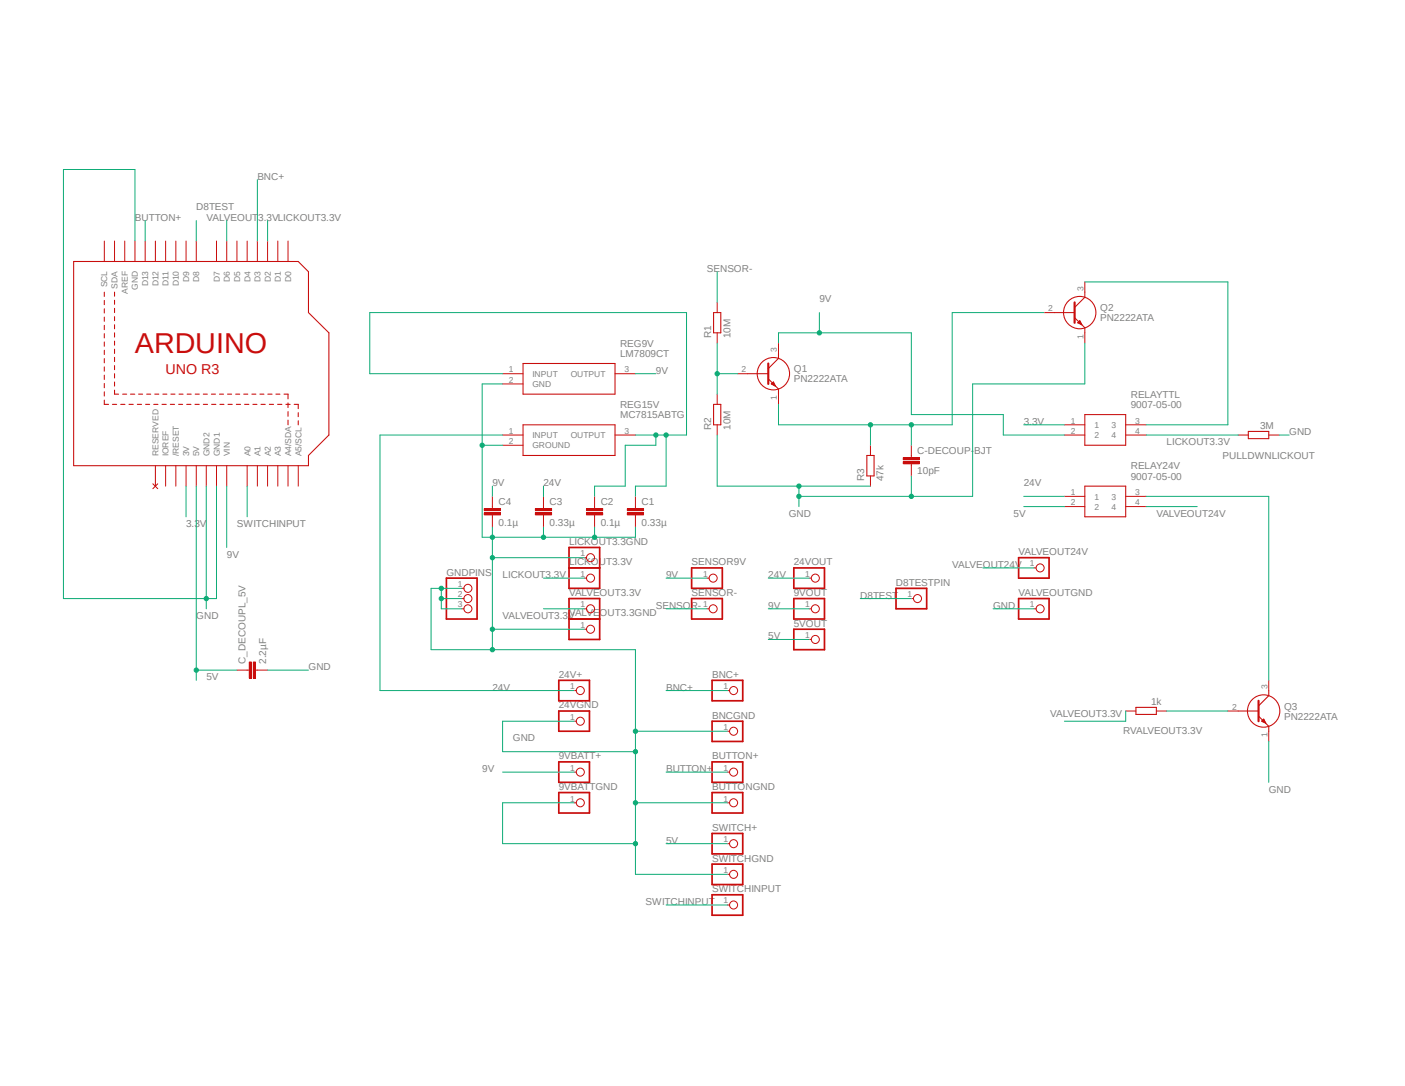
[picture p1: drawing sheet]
<svg xmlns="http://www.w3.org/2000/svg" width="279mm" height="216mm" viewBox="0 0 279 216" stroke-linecap="round" stroke-linejoin="round" font-family="sans-serif">
<path d="M12.5 33.6l254.4 148.6M266.9 33.6l-254.4 148.6" fill="none" stroke="#fff" stroke-width=".2"/>
<g fill="none" stroke="#c90d0c" stroke-width=".42">
<path d="M152.8 72.3v4M213.7 60.1v4.1M179.6 92h3.2M179.6 91.2h3.2M96.3 101.3h3.2M96.3 102.2h3.2M106.5 101.3h3.2M106.5 102.2h3.2M116.6 101.3h3.2M116.6 102.2h3.2M124.8 101.3h3.2M124.8 102.2h3.2"/>
<path d="M49.8 131.6v3.2M50.6 131.6v3.2M250.3 139.3v4.1"/>
</g>
<g fill="none" stroke="#c90d0c" stroke-width=".21">
<path d="M14.6 52h44.7l2 2v8.1l4.1 4.1v20.3l-4.1 4.1v2h-46.7zM20.7 58.1v.8M20.7 59.7v.9M22.8 58.1v.8M22.8 59.7v.8M215.7 58.1v1l-2 2M20.7 61.4v.8M20.7 63v.9M20.7 64.7v.8M20.7 66.3v.9M20.7 68v.8M20.7 69.6v.9"/>
<path d="M20.7 71.3v.8M20.7 72.9v.9M20.7 74.6v.8M20.7 76.2v.9M20.7 77.9v.8M20.7 79.5v.9h.9M22.8 77.6v.8h.8M22.8 61.3v.8M22.8 62.9v.9M22.8 64.6v.8M22.8 66.2v.8M22.8 67.8v.8"/>
<path d="M22.8 69.4v.9M22.8 71v.9M22.8 72.7v.8M22.8 74.3v.8M22.8 75.9v.9M24.4 78.4h.8M26 78.4h.8M27.6 78.4h.8M29.2 78.4h.8M30.8 78.4h.8M32.4 78.4h.8M34 78.4h.8"/>
<path d="M35.6 78.4h.8M37.2 78.4h.8M38.8 78.4h.8M40.4 78.4h.8M42 78.4h.8M43.6 78.4h.8M45.3 78.4h.8M46.9 78.4h.8M48.5 78.4h.8M50.1 78.4h.8M51.7 78.4h.8M53.3 78.4h.8"/>
<path d="M54.9 78.4h.8M56.5 78.4h.8v.9M104 72.3h18.3v6.1h-18.3zM141.9 62.1h1.4v4.1h-1.4zM148.7 74.3h4.1M152.8 75.3l2 2v1.1M153.4 76.3l.4-.4 .4 .9zM153.4 76.3h.6M153.6 76.5h.5M153.6 76.2h.3M153.7 76h.1M153.8 76.6h.3"/>
<path d="M154.1 76.7h.1M154.8 70.2v1l-2 2.1M209.6 62.1h4.1M213.7 63.2l2 2v1M214.3 64.1h.6M214.5 64h.4M214.6 64.3h.4M214.6 63.9h.2M214.7 63.8l.4 .8-.8-.4zM214.9 64.4h.2M22.4 80.4h.8M24 80.4h.8"/>
<path d="M25.7 80.4h.8M27.3 80.4h.9M29 80.4h.8M30.6 80.4h.8M32.2 80.4h.9M33.9 80.4h.8M35.5 80.4h.8M37.1 80.4h.9M38.8 80.4h.8M40.4 80.4h.9M42.1 80.4h.8M43.7 80.4h.8"/>
<path d="M45.3 80.4h.9M47 80.4h.8M48.6 80.4h.9M50.3 80.4h.8M51.9 80.4h.8M53.6 80.4h.8M55.2 80.4h.8M56.9 80.4h.8M57.3 80.1v.9M57.3 81.8v1M57.3 83.5v1M58.5 80.4h.8v.8"/>
<path d="M59.3 82v.8M59.3 83.7v.8M104 84.5h18.3v6.1h-18.3zM141.9 80.4h1.4v4.1h-1.4zM172.4 90.6h1.4v4h-1.4zM215.7 82.4h8.2v6.1h-8.2zM215.7 96.6h8.2v6.1h-8.2zM248.2 85.8h4.1v1.4h-4.1zM252.3 137.3v1l-2 2M225.9 140.6h4.1v1.4h-4.1zM246.2 141.4h4.1M250.3 142.4l2 2v1"/>
<path d="M251 143.3h.5M251.1 143.5h.4M251.1 143.2h.3M251.2 143h.1M251.3 143l.4 .8-.8-.4zM251.3 143.6h.3M251.6 143.7h.1"/>
<circle cx="153.8" cy="74.3" r="3.2"/>
<circle cx="214.7" cy="62.1" r="3.2"/>
<circle cx="251.3" cy="141.4" r="3.2"/>
</g>
<g fill="none" stroke="#c90d0c" stroke-width=".2">
<path d="M20.7 47.9v4.1M22.8 47.9v4.1M24.8 47.9v4.1M26.8 47.9v4.1M28.9 47.9v4.1M30.9 47.9v4.1M32.9 47.9v4.1M35 47.9v4.1M37 47.9v4.1M39 47.9v4.1M43.1 47.9v4.1M45.1 47.9v4.1"/>
<path d="M47.1 47.9v4.1M49.1 47.9v4.1M51.2 47.9v4.1M53.2 47.9v4.1M55.2 47.9v4.1M57.3 47.9v4.1M215.7 56v2.1M99.9 74.3h4.1M99.9 76.3h4.1M122.3 74.3h4.1M142.6 60.1v2M142.6 66.2v2"/>
<path d="M142.6 78.4v2M146.7 74.3h2M154.8 68.2v2M154.8 78.4v2M207.6 62.1h2M215.7 66.2v2M30.4 96.2l1 1M30.9 92.6v4M31.4 96.2l-1 1M32.9 92.6v4M35 92.6v4M37 92.6v4"/>
<path d="M39 92.6v4M41 92.6v4M43.1 92.6v4M45.1 92.6v4M49.1 92.6v4M51.2 92.6v4M53.2 92.6v4M55.2 92.6v4M57.3 92.6v4M59.3 92.6v4M97.9 98.7v2.4M99.9 86.5h4.1"/>
<path d="M99.9 88.5h4.1M108.1 98.7v2.4M118.2 98.7v2.4M122.3 86.5h4.1M126.4 98.7v2.4M142.6 84.5v2M173.1 88.5v2.1M173.1 94.6v2M179.6 91.8h3.2v.4h-3.2zM179.6 91h3.2v.4h-3.2zM181.2 88.5v2.5M181.2 92.2v2.4"/>
<path d="M211.7 84.5h4M211.7 86.5h4M211.7 98.7h4M223.9 84.5h4M223.9 86.5h4M223.9 98.7h4M246.2 86.5h2M252.3 86.5h2M91.8 119h.5M91.8 117h.5M96.3 101.1h3.2v.4h-3.2zM96.3 101.9h3.2v.5h-3.2z"/>
<path d="M97.9 102.3v2.5M106.5 101.1h3.2v.4h-3.2zM106.5 101.9h3.2v.5h-3.2zM108.1 102.3v2.5M116.2 114.9h.5M116.2 110.9h.5M116.6 101.1h3.2v.4h-3.2zM116.6 101.9h3.2v.5h-3.2zM118.2 102.3v2.5M124.8 101.1h3.2v.4h-3.2zM124.8 101.9h3.2v.5h-3.2zM126.4 102.3v2.5"/>
<path d="M140.6 114.9h.4M160.9 114.9h.4M181.2 119h.5M205.6 112.9h.4M211.7 100.7h4M223.9 100.7h4M47.1 133.2h2.5M49.6 131.6h.4v3.2h-.4zM50.4 131.6h.4v3.2h-.4zM50.8 133.2h2.4M91.8 121h.5M114.2 137.3h.4"/>
<path d="M116.2 121h.5M116.2 125.1h.5M140.6 121h.4M144.7 137.3h.4M160.9 121h.4M160.9 127.1h.4M205.6 121h.4M252.3 135.3v2M114.2 143.4h.4M114.2 153.5h.4M114.2 159.6h.4M144.7 153.5h.4"/>
<path d="M144.7 159.6h.4M144.7 145.4h.4M223.9 141.4h2M230 141.4h2M244.2 141.4h2M252.3 145.4v2M144.7 167.7h.4M144.7 173.8h.4M144.7 179.9h.4"/>
<circle cx="93.1" cy="117" r=".8"/>
<circle cx="93.1" cy="119" r=".8"/>
<circle cx="117.4" cy="114.9" r=".8"/>
<circle cx="117.4" cy="110.9" r=".8"/>
<circle cx="141.8" cy="114.9" r=".8"/>
<circle cx="162.1" cy="114.9" r=".8"/>
<circle cx="182.5" cy="119" r=".8"/>
<circle cx="206.8" cy="112.9" r=".8"/>
<circle cx="93.1" cy="121" r=".8"/>
<circle cx="115.4" cy="137.3" r=".8"/>
<circle cx="117.4" cy="125.1" r=".8"/>
<circle cx="117.4" cy="121" r=".8"/>
<circle cx="141.8" cy="121" r=".8"/>
<circle cx="145.9" cy="137.3" r=".8"/>
<circle cx="162.1" cy="121" r=".8"/>
<circle cx="162.1" cy="127.1" r=".8"/>
<circle cx="206.8" cy="121" r=".8"/>
<circle cx="115.4" cy="159.6" r=".8"/>
<circle cx="115.4" cy="143.4" r=".8"/>
<circle cx="115.4" cy="153.5" r=".8"/>
<circle cx="145.9" cy="153.5" r=".8"/>
<circle cx="145.9" cy="145.4" r=".8"/>
<circle cx="145.9" cy="159.6" r=".8"/>
<circle cx="145.9" cy="167.7" r=".8"/>
<circle cx="145.9" cy="173.8" r=".8"/>
<circle cx="145.9" cy="179.9" r=".8"/>
</g>
<g fill="none" stroke="#c90d0c" stroke-width=".34">
<path d="M88.8 114.9h6.1v8.2h-6.1zM113.2 108.8h6.1v8.2h-6.1zM113.2 119h6.1v8.1h-6.1zM113.2 112.9h6.1M137.5 112.9h6.1v4.1h-6.1zM137.5 119h6.1v4.1h-6.1zM157.9 112.9h6.1v4.1h-6.1zM157.9 119h6.1v4.1h-6.1zM178.2 117h6.1v4h-6.1zM202.6 119h6v4.1h-6zM202.6 110.9h6v4h-6zM111.1 135.3h6.1v4h-6.1z"/>
<path d="M113.2 123.1h6.1M141.6 135.3h6.1v4h-6.1zM157.9 125.1h6.1v4.1h-6.1zM111.1 141.4h6.1v4h-6.1zM111.1 151.5h6.1v4h-6.1zM111.1 157.6h6.1v4h-6.1zM141.6 151.5h6.1v4h-6.1zM141.6 157.6h6.1v4h-6.1zM141.6 143.4h6.1v4h-6.1zM141.6 165.7h6.1v4.1h-6.1zM141.6 171.8h6.1v4.1h-6.1zM141.6 177.9h6.1v4h-6.1z"/>
</g>
<g fill="none" stroke="#0dab76" stroke-width=".2">
<path d="M39 43.9v4M45.1 43.9v4M53.2 43.9v4M142.6 54v6.1M126.4 74.3h4M154.8 68.2v-2h26.4v16.2h18.3v4.1h12.2M162.9 62.1v4.1M45.1 96.6v12.2M97.9 96.6v2.1M99.9 86.5h-24.3v50.8h38.6M108.1 96.6v2.1M203.6 98.7h8.1"/>
<path d="M227.9 86.5h18.3M108.1 114.9h8.1M132.5 114.9h8.1M152.8 114.9h8.1M171.1 119h10.1M108.1 121h8.1M132.5 121h8.1M152.8 121h8.1M99.9 153.5h14.3M223.9 141.4v2h-12.2"/>
</g>
<circle cx="162.9" cy="66.2" r=".43" fill="#0dab76"/>
<g fill="none" stroke="#0dab76" stroke-width=".2">
<path d="M51.2 35.7v12.2M28.9 43.9v4M95.9 76.3h4M97.9 104.8v2h20.3v-2M108.1 104.8v2M132.5 137.3h12.2M132.5 153.5h12.2"/>
<circle cx="162.9" cy="66.2" r=".43"/>
</g>
<circle cx="108.1" cy="106.8" r=".43" fill="#0dab76"/>
<g fill="none" stroke="#0dab76" stroke-width=".2">
<path d="M126.4 104.8v2h-8.2"/>
<circle cx="108.1" cy="106.8" r=".43"/>
</g>
<circle cx="118.2" cy="106.8" r=".43" fill="#0dab76"/>
<g fill="none" stroke="#0dab76" stroke-width=".2">
<path d="M95.9 76.3v30.5h2"/>
<circle cx="118.2" cy="106.8" r=".43"/>
</g>
<circle cx="97.9" cy="106.8" r=".43" fill="#0dab76"/>
<g fill="none" stroke="#0dab76" stroke-width=".2">
<path d="M85.7 117v12.2h40.7M99.9 143.4h14.3M114.2 159.6h-14.3v8.1M126.4 159.6h18.3M126.4 149.4v24.4h18.3M126.4 145.4h18.3"/>
<circle cx="97.9" cy="106.8" r=".43"/>
</g>
<circle cx="126.4" cy="159.6" r=".43" fill="#0dab76"/>
<g fill="none" stroke="#0dab76" stroke-width=".2">
<path d="M126.4 145.4v4M99.9 167.7h26.5"/>
<circle cx="126.4" cy="159.6" r=".43"/>
</g>
<circle cx="126.4" cy="167.7" r=".43" fill="#0dab76"/>
<g fill="none" stroke="#0dab76" stroke-width=".2">
<path d="M99.9 143.4v6h26.5"/>
<circle cx="126.4" cy="167.7" r=".43"/>
</g>
<circle cx="126.4" cy="149.4" r=".43" fill="#0dab76"/>
<g fill="none" stroke="#0dab76" stroke-width=".2">
<path d="M126.4 129.2v16.2"/>
<circle cx="126.4" cy="149.4" r=".43"/>
</g>
<circle cx="126.4" cy="145.4" r=".43" fill="#0dab76"/>
<g fill="none" stroke="#0dab76" stroke-width=".2">
<path d="M97.9 106.8v4.1"/>
<circle cx="126.4" cy="145.4" r=".43"/>
</g>
<circle cx="97.9" cy="129.2" r=".43" fill="#0dab76"/>
<g fill="none" stroke="#0dab76" stroke-width=".2">
<path d="M95.9 88.5h4M97.9 110.9v18.3"/>
<circle cx="97.9" cy="129.2" r=".43"/>
</g>
<circle cx="95.9" cy="88.5" r=".43" fill="#0dab76"/>
<g fill="none" stroke="#0dab76" stroke-width=".2">
<path d="M85.7 117h6.1M87.8 117v2h4"/>
<circle cx="95.9" cy="88.5" r=".43"/>
</g>
<circle cx="87.8" cy="117" r=".43" fill="#0dab76"/>
<g fill="none" stroke="#0dab76" stroke-width=".2">
<path d="M87.8 119v2h4"/>
<circle cx="87.8" cy="117" r=".43"/>
</g>
<circle cx="87.8" cy="119" r=".43" fill="#0dab76"/>
<g fill="none" stroke="#0dab76" stroke-width=".2">
<path d="M97.9 125.1h18.3"/>
<circle cx="87.8" cy="119" r=".43"/>
</g>
<circle cx="97.9" cy="125.1" r=".43" fill="#0dab76"/>
<g fill="none" stroke="#0dab76" stroke-width=".2">
<path d="M97.9 110.9h18.3"/>
<circle cx="97.9" cy="125.1" r=".43"/>
</g>
<circle cx="97.9" cy="110.9" r=".43" fill="#0dab76"/>
<g fill="none" stroke="#0dab76" stroke-width=".2">
<path d="M142.6 86.5v10.1h30.5M158.9 96.6v2.1M197.5 121h8.1"/>
<circle cx="97.9" cy="110.9" r=".43"/>
</g>
<circle cx="158.9" cy="96.6" r=".43" fill="#0dab76"/>
<g fill="none" stroke="#0dab76" stroke-width=".2">
<path d="M215.7 68.2v8.1h-22.3v22.4h-12.2M158.9 98.7v2"/>
<circle cx="158.9" cy="96.6" r=".43"/>
</g>
<circle cx="158.9" cy="98.7" r=".43" fill="#0dab76"/>
<g fill="none" stroke="#0dab76" stroke-width=".2">
<path d="M181.2 94.6v4.1h-22.3"/>
<circle cx="158.9" cy="98.7" r=".43"/>
</g>
<circle cx="181.2" cy="98.7" r=".43" fill="#0dab76"/>
<g fill="none" stroke="#0dab76" stroke-width=".2">
<path d="M41 96.6v24.4M43.1 96.6v22.4h-2.1"/>
<circle cx="181.2" cy="98.7" r=".43"/>
</g>
<circle cx="41" cy="119" r=".43" fill="#0dab76"/>
<g fill="none" stroke="#0dab76" stroke-width=".2">
<path d="M26.8 47.9v-14.2h-14.2v85.3h28.4M215.7 56h28.5v28.5h-16.3M189.4 62.1v22.4h-34.6v-4.1M37 96.6v6.1M173.1 84.5v4M203.6 84.5h8.1M254.3 86.5h2.1M53.2 133.2h8.1M252.3 147.4v8.1"/>
<circle cx="41" cy="119" r=".43"/>
</g>
<circle cx="173.1" cy="84.5" r=".43" fill="#0dab76"/>
<g fill="none" stroke="#0dab76" stroke-width=".2">
<path d="M189.4 62.1h18.2M181.2 84.5v4"/>
<circle cx="173.1" cy="84.5" r=".43"/>
</g>
<circle cx="181.2" cy="84.5" r=".43" fill="#0dab76"/>
<g fill="none" stroke="#0dab76" stroke-width=".2">
<path d="M142.6 74.3h4.1M142.6 68.2v10.2"/>
<circle cx="181.2" cy="84.5" r=".43"/>
</g>
<circle cx="142.6" cy="74.3" r=".43" fill="#0dab76"/>
<g fill="none" stroke="#0dab76" stroke-width=".2">
<path d="M99.9 74.3h-26.4v-12.2h63v24.4h-10.1M126.4 96.6v2.1M130.4 86.5v2h-6.1v8.1h-6.1v2.1M195.5 112.9h10.1M227.9 100.7h10.2"/>
<circle cx="142.6" cy="74.3" r=".43"/>
</g>
<circle cx="130.4" cy="86.5" r=".43" fill="#0dab76"/>
<g fill="none" stroke="#0dab76" stroke-width=".2">
<path d="M132.5 86.5v10.1h-6.1"/>
<circle cx="130.4" cy="86.5" r=".43"/>
</g>
<circle cx="132.5" cy="86.5" r=".43" fill="#0dab76"/>
<g fill="none" stroke="#0dab76" stroke-width=".2">
<path d="M39 96.6v38.7M49.1 96.6v6.1M39 133.2h8.1M132.5 179.9h12.2"/>
<circle cx="132.5" cy="86.5" r=".43"/>
</g>
<circle cx="39" cy="133.2" r=".43" fill="#0dab76"/>
<g fill="none" stroke="#0dab76" stroke-width=".2">
<path d="M227.9 98.7h24.4v36.6M203.6 100.7h8.1M152.8 127.1h8.1M232 141.4h12.2M132.5 167.7h12.2"/>
<circle cx="39" cy="133.2" r=".43"/>
</g>
<text font-size="5.7" fill="#c90d0c" x="26.8" y="70.2">ARDUINO</text>
<text font-size="2.8" fill="#c90d0c" x="32.9" y="74.3">UNO R3</text>
<g font-size="2" fill="#808080">
<text x="51.2" y="35.7">BNC+</text>
<text x="39" y="41.8">D8TEST</text>
<text x="26.8" y="43.9">BUTTON+</text>
<text x="41.1" y="43.9">VALVEOUT3.3VLICKOUT3.3V</text>
<text x="140.6" y="54">SENSOR-</text>
<text x="162.9" y="60.1">9V</text>
<text x="218.8" y="63.9">PN2222ATA</text>
<text x="218.8" y="61.8">Q2</text>
<text x="123.3" y="71">LM7809CT</text>
<text x="123.3" y="68.9">REG9V</text>
<text x="141.4" y="67.2" transform="rotate(-90 141.4 67.2)">R1</text>
<text x="145.2" y="67.2" transform="rotate(-90 145.2 67.2)">10M</text>
<text x="130.4" y="74.3">9V</text>
<text x="157.9" y="76">PN2222ATA</text>
<text x="157.9" y="74">Q1</text>
<text x="123.3" y="83.1">MC7815ABTG</text>
<text x="123.3" y="81.1">REG15V</text>
<text x="224.9" y="81.1">9007-05-00</text>
<text x="224.9" y="79.1">RELAYTTL</text>
<text x="141.4" y="85.5" transform="rotate(-90 141.4 85.5)">R2</text>
<text x="145.2" y="85.5" transform="rotate(-90 145.2 85.5)">10M</text>
<text x="203.6" y="84.5">3.3V</text>
<text x="232" y="88.5">LICKOUT3.3V</text>
<text x="250.6" y="85.3">3M</text>
<text x="256.4" y="86.5">GND</text>
<text x="171.9" y="95.6" transform="rotate(-90 171.9 95.6)">R3</text>
<text x="175.7" y="95.6" transform="rotate(-90 175.7 95.6)">47k</text>
<text x="182.4" y="94.3">10pF</text>
<text x="182.4" y="90.3">C-DECOUP-BJT</text>
<text x="224.9" y="95.3">9007-05-00</text>
<text x="224.9" y="93.3">RELAY24V</text>
<text x="243.1" y="91.2">PULLDWNLICKOUT</text>
<text x="97.9" y="96.6">9V</text>
<text x="99.1" y="100.4">C4</text>
<text x="108.1" y="96.6">24V</text>
<text x="109.3" y="100.4">C3</text>
<text x="119.5" y="100.4">C2</text>
<text x="127.6" y="100.4">C1</text>
<text x="203.6" y="96.6">24V</text>
<text x="37" y="104.8">3.3V</text>
<text x="47.1" y="104.8">SWITCHINPUT</text>
<text x="99.1" y="104.5">0.1µ</text>
<text x="109.3" y="104.5">0.33µ</text>
<text x="119.5" y="104.5">0.1µ</text>
<text x="127.6" y="104.5">0.33µ</text>
<text x="156.8" y="102.7">GND</text>
<text x="201.5" y="102.7">5V</text>
<text x="230" y="102.7">VALVEOUT24V</text>
<text x="45.1" y="110.9">9V</text>
<text x="113.2" y="112.4">LICKOUT3.3V</text>
<text x="113.2" y="108.3">LICKOUT3.3GND</text>
<text x="137.5" y="112.4">SENSOR9V</text>
<text x="157.9" y="112.4">24VOUT</text>
<text x="189.4" y="112.9">VALVEOUT24V</text>
<text x="202.6" y="110.4">VALVEOUT24V</text>
<text x="88.8" y="114.4">GNDPINS</text>
<text x="99.9" y="114.9">LICKOUT3.3V</text>
<text x="113.2" y="118.5">VALVEOUT3.3V</text>
<text x="132.5" y="114.9">9V</text>
<text x="137.5" y="118.5">SENSOR-</text>
<text x="152.8" y="114.9">24V</text>
<text x="157.9" y="118.5">9VOUT</text>
<text x="171.1" y="119">D8TEST</text>
<text x="178.2" y="116.5">D8TESTPIN</text>
<text x="202.6" y="118.5">VALVEOUTGND</text>
<text x="39" y="123.1">GND</text>
<text x="99.9" y="123.1">VALVEOUT3.3V</text>
<text x="113.2" y="122.6">VALVEOUT3.3GND</text>
<text x="130.4" y="121">SENSOR-</text>
<text x="152.8" y="121">9V</text>
<text x="157.9" y="124.6">5VOUT</text>
<text x="197.5" y="121">GND</text>
<text x="48.9" y="132" transform="rotate(-90 48.9 132)">C_DECOUPL_5V</text>
<text x="52.9" y="132" transform="rotate(-90 52.9 132)">2.2µF</text>
<text x="152.8" y="127.1">5V</text>
<text x="41.1" y="135.3">5V</text>
<text x="61.3" y="133.2">GND</text>
<text x="97.9" y="137.3">24V</text>
<text x="111.1" y="134.7">24V+</text>
<text x="132.5" y="137.3">BNC+</text>
<text x="141.6" y="134.7">BNC+</text>
<text x="111.1" y="140.8">24VGND</text>
<text x="141.6" y="142.9">BNCGND</text>
<text x="208.8" y="142.5">VALVEOUT3.3V</text>
<text x="228.9" y="140.1">1k</text>
<text x="255.4" y="143.1">PN2222ATA</text>
<text x="255.4" y="141.1">Q3</text>
<text x="102" y="147.4">GND</text>
<text x="223.3" y="146">RVALVEOUT3.3V</text>
<text x="95.9" y="153.5">9V</text>
<text x="111.1" y="151">9VBATT+</text>
<text x="132.5" y="153.5">BUTTON+</text>
<text x="141.6" y="151">BUTTON+</text>
<text x="111.1" y="157.1">9VBATTGND</text>
<text x="141.6" y="157.1">BUTTONGND</text>
<text x="252.3" y="157.6">GND</text>
<text x="132.5" y="167.7">5V</text>
<text x="141.6" y="165.2">SWITCH+</text>
<text x="141.6" y="171.3">SWITCHGND</text>
<text x="128.4" y="179.9">SWITCHINPUT</text>
<text x="141.6" y="177.4">SWITCHINPUT</text>
</g>
<g font-size="1.7" fill="#808080">
<text x="21.3" y="57.1" transform="rotate(-90 21.3 57.1)">SCL</text>
<text x="23.4" y="57.4" transform="rotate(-90 23.4 57.4)">SDA</text>
<text x="25.4" y="58.4" transform="rotate(-90 25.4 58.4)">AREF</text>
<text x="27.4" y="57.6" transform="rotate(-90 27.4 57.6)">GND</text>
<text x="29.5" y="56.9" transform="rotate(-90 29.5 56.9)">D13</text>
<text x="31.5" y="56.9" transform="rotate(-90 31.5 56.9)">D12</text>
<text x="33.5" y="56.8" transform="rotate(-90 33.5 56.8)">D11</text>
<text x="35.6" y="56.9" transform="rotate(-90 35.6 56.9)">D10</text>
<text x="37.6" y="56" transform="rotate(-90 37.6 56)">D9</text>
<text x="39.6" y="56" transform="rotate(-90 39.6 56)">D8</text>
<text x="43.7" y="56" transform="rotate(-90 43.7 56)">D7</text>
<text x="45.7" y="56" transform="rotate(-90 45.7 56)">D6</text>
<text x="47.8" y="56" transform="rotate(-90 47.8 56)">D5</text>
<text x="49.8" y="56" transform="rotate(-90 49.8 56)">D4</text>
<text x="51.8" y="56" transform="rotate(-90 51.8 56)">D3</text>
<text x="53.8" y="56" transform="rotate(-90 53.8 56)">D2</text>
<text x="55.9" y="56" transform="rotate(-90 55.9 56)">D1</text>
<text x="57.9" y="56" transform="rotate(-90 57.9 56)">D0</text>
<text x="215.5" y="57.8" transform="rotate(-90 215.5 57.8)">3</text>
<text x="208.4" y="61.8">2</text>
<text x="154.5" y="70" transform="rotate(-90 154.5 70)">3</text>
<text x="215.5" y="67.4" transform="rotate(-90 215.5 67.4)">1</text>
<text x="101.2" y="74">1</text>
<text x="101.2" y="76.1">2</text>
<text x="105.9" y="74.9">INPUT</text>
<text x="105.9" y="77">GND</text>
<text x="113.5" y="74.9">OUTPUT</text>
<text x="124.2" y="74">3</text>
<text x="147.5" y="74">2</text>
<text x="154.5" y="79.6" transform="rotate(-90 154.5 79.6)">1</text>
<text x="101.2" y="86.2">1</text>
<text x="101.2" y="88.3">2</text>
<text x="105.9" y="87.1">INPUT</text>
<text x="105.9" y="89.2">GROUND</text>
<text x="113.5" y="87.1">OUTPUT</text>
<text x="124.2" y="86.2">3</text>
<text x="212.9" y="84.2">1</text>
<text x="212.9" y="86.2">2</text>
<text x="217.6" y="85.1">1</text>
<text x="217.6" y="87.1">2</text>
<text x="221.1" y="85.1">3</text>
<text x="221.1" y="87.1">4</text>
<text x="225.8" y="84.2">3</text>
<text x="225.8" y="86.2">4</text>
<text x="31.5" y="90.7" transform="rotate(-90 31.5 90.7)">RESERVED</text>
<text x="33.5" y="90.7" transform="rotate(-90 33.5 90.7)">IOREF</text>
<text x="35.6" y="90.7" transform="rotate(-90 35.6 90.7)">/RESET</text>
<text x="37.6" y="90.7" transform="rotate(-90 37.6 90.7)">3V</text>
<text x="39.6" y="90.7" transform="rotate(-90 39.6 90.7)">5V</text>
<text x="41.7" y="90.7" transform="rotate(-90 41.7 90.7)">GND2</text>
<text x="43.7" y="90.7" transform="rotate(-90 43.7 90.7)">GND1</text>
<text x="45.7" y="90.7" transform="rotate(-90 45.7 90.7)">VIN</text>
<text x="49.8" y="90.7" transform="rotate(-90 49.8 90.7)">A0</text>
<text x="51.8" y="90.7" transform="rotate(-90 51.8 90.7)">A1</text>
<text x="53.8" y="90.7" transform="rotate(-90 53.8 90.7)">A2</text>
<text x="55.9" y="90.7" transform="rotate(-90 55.9 90.7)">A3</text>
<text x="57.9" y="90.7" transform="rotate(-90 57.9 90.7)">A4/SDA</text>
<text x="59.9" y="90.7" transform="rotate(-90 59.9 90.7)">A5/SCL</text>
<text x="212.9" y="98.4">1</text>
<text x="212.9" y="100.4">2</text>
<text x="217.6" y="99.3">1</text>
<text x="217.6" y="101.3">2</text>
<text x="221.1" y="99.3">3</text>
<text x="221.1" y="101.3">4</text>
<text x="225.8" y="98.4">3</text>
<text x="225.8" y="100.4">4</text>
<text x="115.4" y="110.6">1</text>
<text x="204.8" y="112.6">1</text>
<text x="91.1" y="116.7">1</text>
<text x="91.1" y="118.7">2</text>
<text x="115.4" y="114.6">1</text>
<text x="139.8" y="114.6">1</text>
<text x="160.1" y="114.6">1</text>
<text x="180.5" y="118.7">1</text>
<text x="91.1" y="120.7">3</text>
<text x="115.4" y="120.7">1</text>
<text x="115.4" y="124.8">1</text>
<text x="139.8" y="120.7">1</text>
<text x="160.1" y="120.7">1</text>
<text x="204.8" y="120.7">1</text>
<text x="160.1" y="126.8">1</text>
<text x="113.4" y="137">1</text>
<text x="143.9" y="137">1</text>
<text x="252" y="137" transform="rotate(-90 252 137)">3</text>
<text x="113.4" y="143.1">1</text>
<text x="245" y="141.1">2</text>
<text x="143.9" y="145.1">1</text>
<text x="252" y="146.6" transform="rotate(-90 252 146.6)">1</text>
<text x="113.4" y="153.2">1</text>
<text x="143.9" y="153.2">1</text>
<text x="113.4" y="159.3">1</text>
<text x="143.9" y="159.3">1</text>
<text x="143.9" y="167.5">1</text>
<text x="143.9" y="173.5">1</text>
<text x="143.9" y="179.6">1</text>
</g>
</svg>
